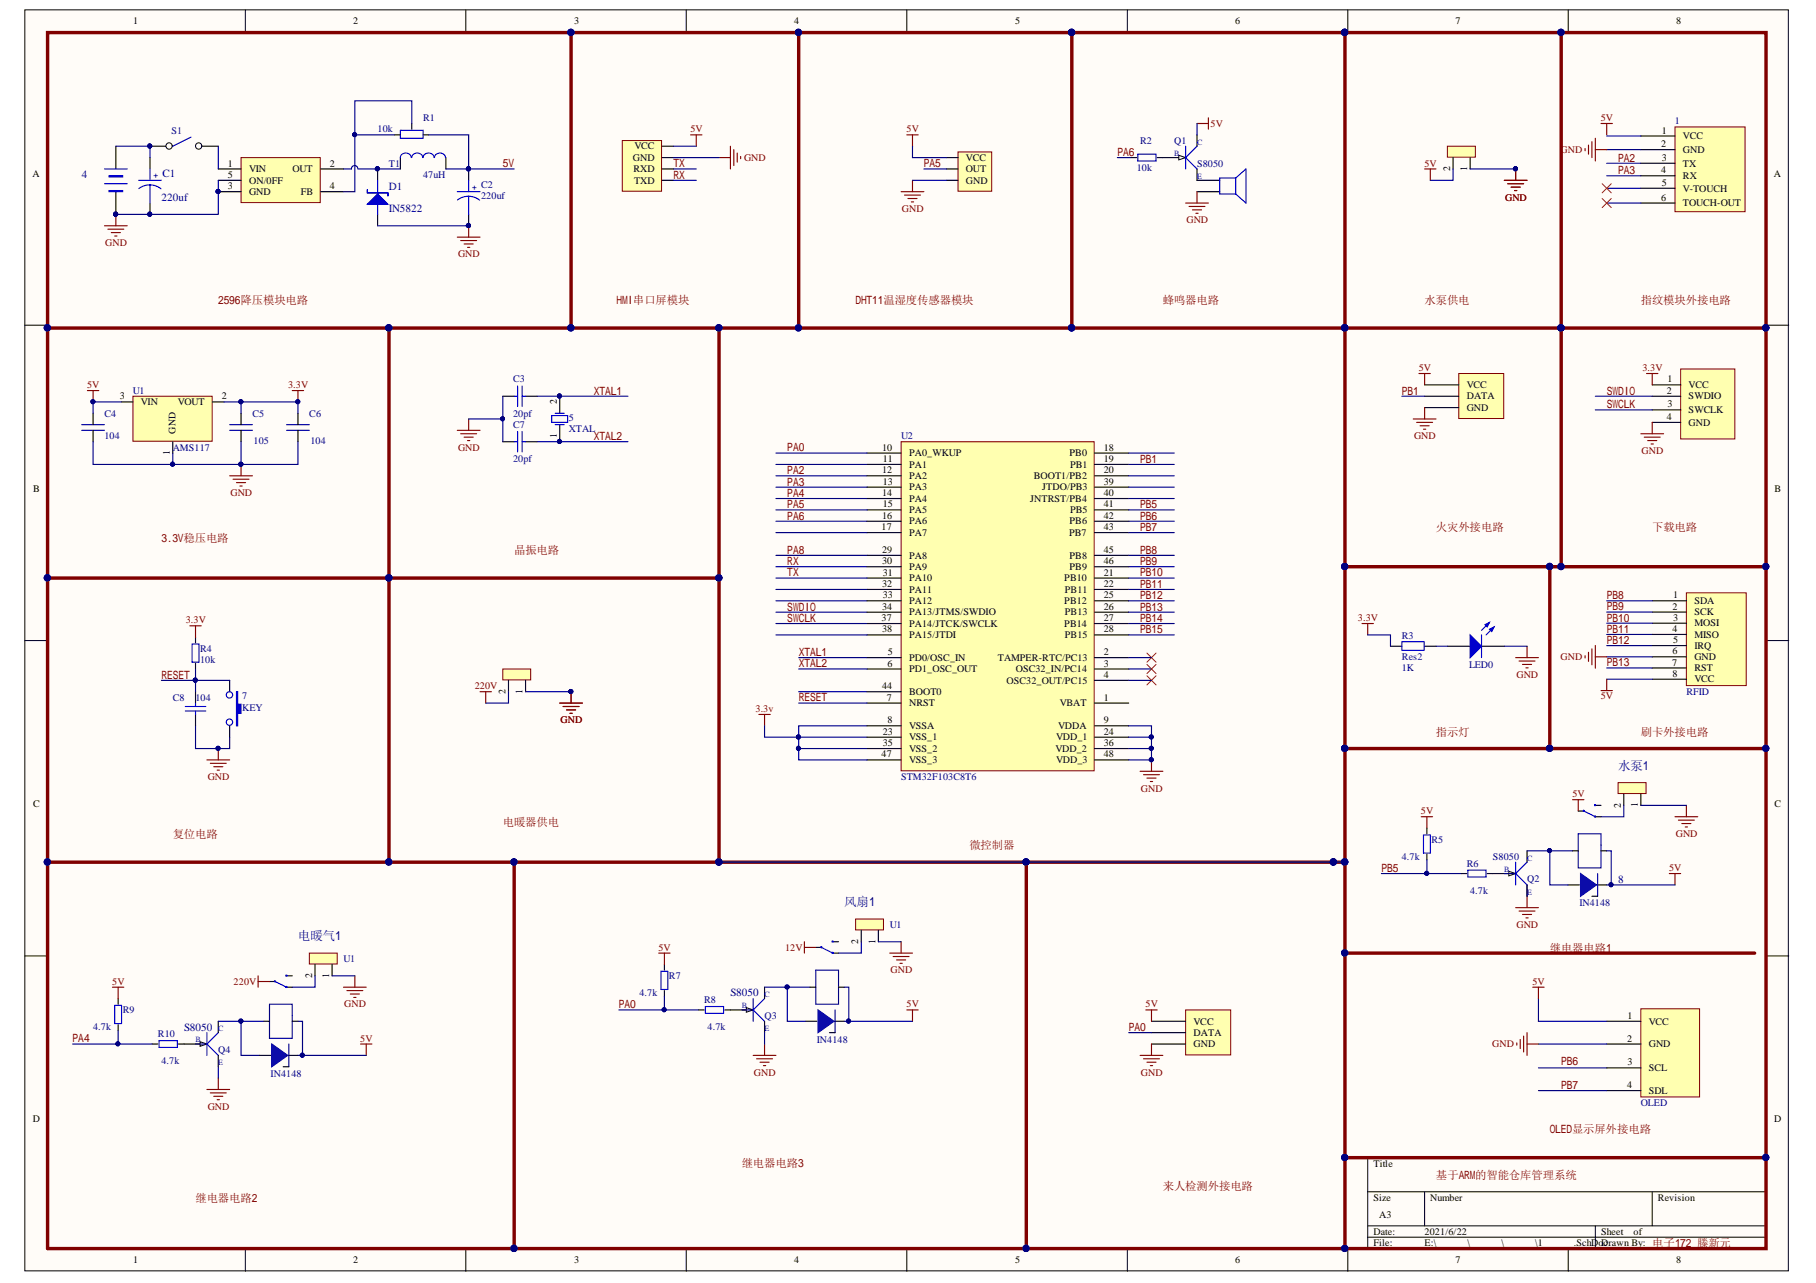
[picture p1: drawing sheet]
<svg xmlns="http://www.w3.org/2000/svg" width="297mm" height="210mm" viewBox="0 0 297 210" stroke-linecap="round" stroke-linejoin="round" font-family="sans-serif">
<g fill="#fffcf8" stroke="#000" stroke-width=".16">
<path d="M4.1 1.6h288.4v206.3h-288.4z"/>
<path d="M7.8 5.3h281v198.9h-281z"/>
</g>
<g fill="none" stroke="#000" stroke-width=".16">
<path d="M40.1 1.6v3.7M76.2 1.6v3.7M112.2 1.6v3.7M148.3 1.6v3.7M184.4 1.6v3.7M220.5 1.6v3.7M256.5 1.6v3.7M4.1 53.2h3.7M288.9 53.2h3.7M4.1 104.8h3.7M288.9 104.8h3.7M4.1 156.4h3.7"/>
<path d="M288.9 156.4h3.7M223.7 195h65.2M233 195v5.6M270.3 195v5.6M288.9 189.4h-65.2v14.9M40.1 204.3v3.7M76.2 204.3v3.7M112.2 204.3v3.7M148.3 204.3v3.7M184.4 204.3v3.7M220.5 204.3v3.7M223.7 200.6h65.2"/>
<path d="M223.7 202.4h65.2M256.5 204.3v3.7M260.9 200.6v3.7"/>
</g>
<path d="M39.4 25.8h13v7.3h-13z" fill="#ffffb0" stroke="#800000" stroke-width=".16"/>
<path d="M19 23.9v3.7M19 31.4v3.7M24.5 23.9h3.8M35.7 27.6h3.7M35.7 29.5h3.7M35.7 31.4h3.7M52.5 27.6h3.7M52.5 31.4h3.7" fill="none" stroke="#000" stroke-width=".19"/>
<g fill="#000080" stroke="#000080" stroke-width=".16">
<circle cx="35.7" cy="31.3" r=".33"/>
<circle cx="18.9" cy="35" r=".33"/>
</g>
<path d="M17.1 30.1h3.7M17.1 27.6h3.7M17.8 28.8h2.3v.1h-2.3zM17.8 31.2h2.3v.2h-2.3zM17.8 28.9h2.3M17.8 31.3h2.3" fill="none" stroke="#00f" stroke-width=".19"/>
<circle cx="27.6" cy="23.9" r=".52" fill="#fffcf8" stroke="#000" stroke-width=".16"/>
<circle cx="24.5" cy="23.9" r=".33" fill="#000080" stroke="#000080" stroke-width=".16"/>
<path d="M32 23.9h3.7" fill="none" stroke="#000" stroke-width=".19"/>
<circle cx="32.5" cy="23.9" r=".52" fill="#fffcf8" stroke="#000" stroke-width=".16"/>
<g fill="none" stroke="#00f" stroke-width=".19">
<path d="M22.7 29.5h3.7M24.5 30.2l.8 .2 1 .5M24.5 30.2l-.7 .1-1.1 .6M24.5 27.6v1.9M24.5 30.2v3M31.2 22.4l-2.9 1.5M60.1 31v.5h3.3v.6v-.6h-3.3zM61.8 29.5v5.6M74.8 31.4h3.7M76.7 32.1l1.1 .2 .7 .4M76.7 32.1l-.8 .1-1.1 .5M76.7 29.5v1.9"/>
<path d="M76.7 32.1v3"/>
</g>
<g fill="#000080" stroke="#000080" stroke-width=".16">
<circle cx="24.5" cy="23.9" r=".33"/>
<circle cx="24.5" cy="35" r=".33"/>
<circle cx="76.6" cy="27.6" r=".33"/>
<circle cx="76.6" cy="36.9" r=".33"/>
<circle cx="61.7" cy="27.6" r=".33"/>
</g>
<path d="M24.5 25.8v1.8M24.5 33.2v1.9M61.8 27.6v1.9M61.8 35.1v1.8M76.7 27.6v1.9M76.7 35.1v1.8" fill="none" stroke="#000" stroke-width=".19"/>
<path d="M60.1 33.4l1.7-1.7 1.6 1.7z" fill="#00f"/>
<path d="M60.1 33.4l1.7-1.7 1.6 1.7zM202.1 29.1l1.7-1.5v5.6l-1.7-1.5M202.1 29.1v2.6M202.1 29.1h-2.6v2.6h2.6" fill="none" stroke="#00f" stroke-width=".19"/>
<g fill="#000080" stroke="#000080" stroke-width=".16">
<circle cx="61.7" cy="27.6" r=".33"/>
<circle cx="76.6" cy="36.9" r=".33"/>
<circle cx="188.3" cy="124.3" r=".33"/>
</g>
<path d="M74.8 38.8h3.7M75.4 39.4h2.6M75.9 39.9h1.5M76.7 36.9v1.9M76.5 40.5h.3M186.5 126.2h3.7M187 126.7h2.6M187.6 127.3h1.5M188.2 127.9h.3M188.3 124.3v1.9" fill="none" stroke="#800000" stroke-width=".19"/>
<path d="M187.6 106.8l1.5 1.5M187.6 108.7l1.5 1.5M187.6 110.6l1.5 1.5M189.1 106.8l-1.5 1.5M189.1 108.7l-1.5 1.5M189.1 110.6l-1.5 1.5" fill="none" stroke="#f00" stroke-width=".16"/>
<path d="M190.2 25.8h3.7M195.8 29.5h3.7M195.8 31.4h3.7" fill="none" stroke="#000" stroke-width=".19"/>
<path d="M192.8 25.4l1.1 .4-1.1 .4z" fill="#fffcf8"/>
<path d="M192.8 25.4l1.1 .4-1.1 .4z" fill="none" stroke="#000" stroke-width=".16"/>
<path d="M186.1 25.2h3v1.1h-3zM193.9 23.9v3.7M195.8 23.9l-1.9 1.9 1.9 1.8M30.3 116.3h3.4M30.3 115.6h3.4M31.4 105.4h1.1v2.9h-1.1zM32 115v.6M32 116.3v.6" fill="none" stroke="#00f" stroke-width=".19"/>
<path d="M185 25.8h.9M189.3 25.8h.9M195.8 22.1v1.8M195.8 27.6v1.9M32 104.2v1M32 108.5v.9M32 113.2v1.8M32 116.9v1.8M37.6 111.3v1.9M37.6 118.7v1.9" fill="none" stroke="#000" stroke-width=".19"/>
<path d="M197.7 19.3v1.8M193.9 33.2h3.8M194.5 33.8h2.6M195 34.3h1.5M195.6 34.9h.4M195.8 31.4v1.8M195.8 20.2h1.9" fill="none" stroke="#800000" stroke-width=".19"/>
<path d="M38.7 113.2h.2v2h.5v1.5h-.5v2h-.2z" fill-rule="evenodd" fill="#00f"/>
<g fill="none" stroke="#00f" stroke-width=".19">
<path d="M84.1 64.8h.6M84.1 72.3h.6M84.7 63.2v3.3M84.7 70.6v3.3M85.4 64.8h.6M85.4 63.2v3.3M85.4 70.6v3.3M85.4 72.3h.6M90.2 68h2.7v1.1h-2.7zM90.8 67.6h1.5M90.8 69.5h1.5M38.7 113.2h.2v2h.5v1.5h-.5v2h-.2z"/>
<circle cx="37.5" cy="118.2" r=".52"/>
<circle cx="37.5" cy="113.7" r=".52"/>
</g>
<path d="M74.8 70.4h3.7M75.4 71h2.6M75.9 71.5h1.5M76.5 72.1h.3M76.7 68.5v1.9M33.8 124.3h3.8M34.4 124.9h2.6M35 125.4h1.4M35.5 126h.4M35.7 122.5v1.8" fill="none" stroke="#800000" stroke-width=".19"/>
<g fill="#000080" stroke="#000080" stroke-width=".16">
<circle cx="35.7" cy="122.4" r=".33"/>
<circle cx="91.5" cy="72.2" r=".33"/>
<circle cx="91.5" cy="64.8" r=".33"/>
</g>
<path d="M82.2 64.8h1.9M82.2 72.3h1.9M86 64.8h1.8M86 72.3h1.8M91.5 64.8v2.8M91.5 69.5v2.8" fill="none" stroke="#000" stroke-width=".19"/>
<path d="M21.7 64.8h13v7.4h-13z" fill="#ffffb0" stroke="#800000" stroke-width=".16"/>
<path d="M15.2 67.6v1.9M15.2 70.4v1.9M19.9 65.8h1.8M28.3 72.3v1.8M34.8 65.8h1.8" fill="none" stroke="#000" stroke-width=".19"/>
<path d="M13.4 70.4h3.7M13.4 69.5h3.7" fill="none" stroke="#0c0087" stroke-width=".19"/>
<path d="M147.4 72.3h31.6v53.8h-31.6z" fill="#ffffb0" stroke="#800000" stroke-width=".16"/>
<g fill="none" stroke="#000" stroke-width=".19">
<path d="M39.4 67.6v1.9M39.4 70.4v1.9M48.7 67.6v1.9M48.7 70.4v1.9M141.8 74.1h5.6M141.8 76h5.6M141.8 77.8h5.6M141.8 79.7h5.6M179 74.1h5.6M179 76h5.6M179 77.8h5.6M179 79.7h5.6"/>
<path d="M141.8 81.6h5.6M141.8 83.4h5.6M141.8 85.3h5.6M141.8 87.1h5.6M141.8 90.9h5.6M141.8 92.7h5.6M141.8 94.6h5.6M141.8 96.4h5.6M141.8 98.3h5.6M179 81.6h5.6M179 83.4h5.6M179 85.3h5.6"/>
<path d="M179 87.1h5.6M179 90.9h5.6M179 92.7h5.6M179 94.6h5.6M179 96.4h5.6M179 98.3h5.6M141.8 100.2h5.6M141.8 102h5.6M141.8 103.9h5.6M141.8 107.6h5.6M141.8 109.4h5.6M141.8 113.2h5.6"/>
<path d="M141.8 115h5.6M141.8 118.7h5.6M179 100.2h5.6M179 102h5.6M179 103.9h5.6M179 107.6h5.6M179 109.4h5.6M179 115h5.6M179 118.7h5.6M179 111.3h5.6M141.8 120.6h5.6M141.8 122.5h5.6"/>
<path d="M141.8 124.3h5.6M179 120.6h5.6M179 122.5h5.6M179 124.3h5.6M233.4 135.5v.9M233.4 139.8v.9M239 142.9h.9M243.3 142.9h4.6"/>
</g>
<path d="M37.6 70.4h3.7M37.6 69.5h3.7M46.9 70.4h3.7M46.9 69.5h3.7" fill="none" stroke="#0c0087" stroke-width=".19"/>
<path d="M14.3 63.9h1.9M15.2 63.9v1.9M47.8 63.9h1.9M48.7 63.9v1.9" fill="none" stroke="#800000" stroke-width=".19"/>
<g fill="#000080" stroke="#000080" stroke-width=".16">
<circle cx="15.2" cy="65.7" r=".33"/>
<circle cx="48.7" cy="65.7" r=".33"/>
</g>
<path d="M232.8 136.6h1.2v3h-1.2zM240.1 142.4h3v1.1h-3z" fill="none" stroke="#00f" stroke-width=".19"/>
<path d="M246.8 142.5l1.1 .4-1.1 .4z" fill="#fffcf8"/>
<path d="M246.8 142.5l1.1 .4-1.1 .4z" fill="none" stroke="#000" stroke-width=".16"/>
<g fill="none" stroke="#00f" stroke-width=".19">
<path d="M259.1 132.7v-.1h-.1l1.9 1M247.9 141.1v3.7M249.8 141.1l-1.9 1.8 1.9 1.9"/>
<circle cx="260.9" cy="131.7" r=".09"/>
<circle cx="260.9" cy="133.6" r=".09"/>
</g>
<path d="M249.8 139.2v1.9M257.2 139.2h1M258.2 132.7h.9M260.9 133.6h1M260.9 131.8h1M261.9 139.2h.9M249.8 144.8v1.8M256.5 144.8h1.8M260.9 144.8h1.9" fill="none" stroke="#000" stroke-width=".19"/>
<path d="M258.2 136.4h3.7v5.6h-3.7z" fill="none" stroke="#0c0087" stroke-width=".19"/>
<path d="M232.5 133.6h1.8M233.4 133.6v1.9M257.2 130.8h1.9M258.2 130.8v1.9M273 142.9h1.9M274 142.9v1.9" fill="none" stroke="#800000" stroke-width=".19"/>
<path d="M258.5 142.9l2.6 1.9-2.6 1.8z" fill="#009"/>
<path d="M258.5 142.9l2.6 1.9-2.6 1.8zM261.3 142.9v3.7" fill="none" stroke="#009" stroke-width=".19"/>
<path d="M260.4 146.6h.9" fill="none" stroke="#000" stroke-width=".19"/>
<path d="M247.9 148.5h3.7M248.5 149.1h2.6M249 149.6h1.5M249.6 150.2h.4M249.8 146.6v1.9" fill="none" stroke="#800000" stroke-width=".19"/>
<path d="M264.7 128h4.5v1.8h-4.5z" fill="#ffffb0" stroke="#800000" stroke-width=".16"/>
<path d="M265.6 129.9v1.9M268.4 129.9v1.9M19.3 163.4v.9M19.3 167.6v1M24.9 170.8h.9M29.2 170.8h4.6" fill="none" stroke="#000" stroke-width=".19"/>
<path d="M274 133.6h3.7M274.5 134.2h2.6M275.1 134.7h1.5M275.6 135.3h.4M275.8 131.8v1.8" fill="none" stroke="#800000" stroke-width=".19"/>
<path d="M18.8 164.5h1.1v3h-1.1zM26 170.2h3v1.2h-3z" fill="none" stroke="#00f" stroke-width=".19"/>
<path d="M32.7 170.4l1.1 .4-1.1 .4z" fill="#fffcf8"/>
<path d="M32.7 170.4l1.1 .4-1.1 .4z" fill="none" stroke="#000" stroke-width=".16"/>
<g fill="none" stroke="#00f" stroke-width=".19">
<path d="M33.8 168.9v3.8M35.7 168.9l-1.9 1.9 1.9 1.9M45 160.6l1.9 .9M45.1 160.6l-.1-.1h-.1l.1 .1"/>
<circle cx="46.8" cy="159.6" r=".09"/>
<circle cx="46.8" cy="161.5" r=".09"/>
</g>
<path d="M46.9 159.7h.9M35.7 167.1v1.8M35.7 172.7v1.8M42.4 172.7h1.9M43.2 167.1h.9M44.1 160.6h.9M46.9 161.5h.9M46.9 172.7h1.8M47.8 167.1h.9" fill="none" stroke="#000" stroke-width=".19"/>
<path d="M44.1 164.3h3.7v5.6h-3.7z" fill="none" stroke="#0c0087" stroke-width=".19"/>
<path d="M42.2 159.7v1.8M18.4 161.5h1.9M19.3 161.5v1.9M42.2 160.6h1.9M59 170.8h1.8M59.9 170.8v1.9" fill="none" stroke="#800000" stroke-width=".19"/>
<path d="M44.5 170.8l2.6 1.9-2.6 1.8z" fill="#009"/>
<path d="M44.5 170.8l2.6 1.9-2.6 1.8zM47.2 170.8v3.7" fill="none" stroke="#009" stroke-width=".19"/>
<path d="M46.3 174.5h.9" fill="none" stroke="#000" stroke-width=".19"/>
<path d="M33.8 178.2h3.8M34.4 178.8h2.6M35 179.4h1.4M35.5 179.9h.4M35.7 176.4v1.8" fill="none" stroke="#800000" stroke-width=".19"/>
<path d="M50.6 155.9h4.6v1.8h-4.6z" fill="#ffffb0" stroke="#800000" stroke-width=".16"/>
<path d="M64.6 22.1h.9M65.5 25.8v1.8M67.3 20.2v.9M69.2 22.1h.9M72.9 25.8v1.8M51.5 157.8v1.9M54.3 157.8v1.9" fill="none" stroke="#000" stroke-width=".19"/>
<g fill="none" stroke="#800000" stroke-width=".19">
<path d="M17.1 36.9h3.7M17.6 37.5h2.7M18.2 38.1h1.5M18.8 38.6h.3M19 35.1v1.8M113 22.1h1.8M113.9 22.1v1.8M117.6 25.8h1.9M119.5 23.9v3.7M120 24.5v2.6M120.6 25v1.5M121.1 25.6v.4"/>
<path d="M37.6 77.8h3.7M38.1 78.4h2.6M38.7 79h1.5M39.2 79.5h.4M39.4 76v1.8M58 159.7v1.8M56.2 161.5h3.7M56.7 162.1h2.6M57.3 162.6h1.5M57.9 163.2h.3"/>
</g>
<g fill="#000080" stroke="#000080" stroke-width=".16">
<circle cx="39.4" cy="75.9" r=".33"/>
<circle cx="18.9" cy="35" r=".33"/>
</g>
<path d="M65.5 21.3h3.7v1.3h-3.7zM67.3 25.8a.89 .89 0 0 0-.9-.8 .89 .89 0 0 0-.9 .8M69.1 25.8a.91 .91 0 0 0-.9-.8 .91 .91 0 0 0-.8 .8M71 25.8a.91 .91 0 0 0-.9-.8 .91 .91 0 0 0-.9 .8M72.9 25.8a.91 .91 0 0 0-.9-.8 .91 .91 0 0 0-.9 .8" fill="none" stroke="#00f" stroke-width=".19"/>
<path d="M101.8 23h6.4v8.3h-6.4z" fill="#ffffb0" stroke="#800000" stroke-width=".16"/>
<path d="M108.3 23.9h1.9M108.3 25.8h1.9M108.3 27.6h1.9M108.3 29.5h1.9" fill="none" stroke="#000" stroke-width=".19"/>
<path d="M147.4 31.4h3.7M148 31.9h2.6M148.3 22.1h1.9M148.5 32.5h1.5M149.1 33h.3M149.3 22.1v1.8M149.3 29.5v1.9" fill="none" stroke="#800000" stroke-width=".19"/>
<path d="M156.7 24.9h5.5v6.4h-5.5z" fill="#ffffb0" stroke="#800000" stroke-width=".16"/>
<path d="M154.8 25.8h1.9M154.8 27.6h1.9M154.8 29.5h1.9" fill="none" stroke="#000" stroke-width=".19"/>
<path d="M233 27.6h1.9M234 27.6v1.9M31.1 102.4h1.8M32 102.4v1.8M124.1 116.9h1.9M125.1 116.9v1.8" fill="none" stroke="#800000" stroke-width=".19"/>
<path d="M236.7 23.9h4.6v1.8h-4.6z" fill="#ffffb0" stroke="#800000" stroke-width=".16"/>
<path d="M237.7 25.8v1.8M240.5 25.8v1.8M236.7 105.7h3.8M242.3 105.7h3.8" fill="none" stroke="#000" stroke-width=".19"/>
<path d="M246.1 29.5h3.7M246.6 30.1h2.6M247.2 30.6h1.5M247.7 31.2h.4M247.9 27.6v1.9" fill="none" stroke="#800000" stroke-width=".19"/>
<circle cx="247.9" cy="27.6" r=".33" fill="#000080" stroke="#000080" stroke-width=".16"/>
<path d="M240.5 103.9l1.8 1.8-1.8 1.9z" fill="#00f"/>
<path d="M240.5 103.9l1.8 1.8-1.8 1.9zM243.6 101.8l-1.3 1.3M244.4 102.6l-1.3 1.3" fill="none" stroke="#00f" stroke-width=".19"/>
<path d="M243.6 102.9l.8-.3-.4 .7z" fill="#00f"/>
<path d="M243.6 102.9l.8-.3-.4 .7z" fill="none" stroke="#00f" stroke-width=".19"/>
<path d="M242.9 102.2l.7-.4-.3 .8z" fill="#00f"/>
<path d="M229.3 105h3.6v1.4h-3.6zM242.3 103.9v3.7M242.9 102.2l.7-.4-.3 .8z" fill="none" stroke="#00f" stroke-width=".19"/>
<path d="M222.8 102h1.8M223.7 102v1.9M247.9 107.6h3.7M248.5 108.1h2.6M249 108.7h1.5M249.6 109.3h.4M249.8 105.7v1.9" fill="none" stroke="#800000" stroke-width=".19"/>
<path d="M227.4 105.7h1.9M233 105.7h1.9" fill="none" stroke="#000" stroke-width=".19"/>
<g fill="none" stroke="#000080" stroke-width=".19">
<path d="M220 5.3v48.4h-44.7M19 23.9h5.5v1.9M35.7 29.5v5.6h-16.7M35.7 23.9v3.7M58 22.1h6.6M58.5 27.6a.52 .52 0 0 0-.5-.5 .52 .52 0 0 0-.5 .5h-1.3M58.6 27.6h6.9M61.8 36.9h14.9M67.3 20.2v-3.7h-9.3v14.9h-1.8M70.1 22.1h6.6v5.5M72.9 27.6h11.2M110.2 25.8h7.4"/>
<path d="M110.2 27.6h3.7M110.2 23.9h3.7M110.2 29.5h3.7M149.3 23.9v1.9h5.5M149.3 29.5h5.5M151.1 27.6h3.7M182.8 25.8h2.2M195.8 20.2v1.9M237.7 27.6v1.9h-3.7M240.5 27.6h7.4M220 53.7v87.4h-102.4M15.2 72.3v3.7h13.1v-1.9"/>
<path d="M19.9 65.8h-4.7v1.8M36.6 65.8h12.1v1.8M39.4 72.3v3.7h-11.1M39.4 65.8v1.8M48.7 72.3v3.7h-9.3M76.7 68.5h5.5M82.2 64.8v7.5M87.8 64.8h14.9M87.8 72.3h14.9M126.9 74.1h14.9M126.9 76h14.9M126.9 77.8h14.9"/>
<path d="M126.9 79.7h14.9M184.6 74.1h7.5M184.6 76h7.5M184.6 77.8h7.5M184.6 79.7h7.5M126.9 81.6h14.9M126.9 83.4h14.9M126.9 85.3h14.9M126.9 87.1h14.9M126.9 90.9h14.9M126.9 92.7h14.9M126.9 94.6h14.9"/>
<path d="M126.9 96.4h14.9M126.9 98.3h14.9M184.6 81.6h7.5M184.6 83.4h7.5M184.6 85.3h7.5M184.6 87.1h7.5M184.6 90.9h7.5M184.6 92.7h7.5M184.6 94.6h7.5M184.6 96.4h7.5M184.6 98.3h7.5M26.4 111.3h5.6v1.9"/>
<path d="M32 109.4v1.9h5.6M32 118.7v3.8h5.6v-1.9M125.1 118.7v1.9h16.7M126.9 100.2h14.9M126.9 102h14.9M126.9 103.9h14.9M130.6 107.6h11.2M130.6 109.4h11.2M130.6 113.2h11.2M130.6 115h11.2M141.8 118.7h-11.2v5.6h11.2M184.6 118.7h3.7v1.9h-3.7"/>
<path d="M184.6 107.6h3.7M184.6 109.4h3.7M184.6 111.3h3.7M184.6 100.2h7.5M184.6 102h7.5M184.6 103.9h7.5M223.7 103.9h3.7v1.8M234.9 105.7h1.8M246.1 105.7h3.7M130.6 122.5h11.2M184.6 122.5h3.7M188.3 120.6v3.7h-3.7"/>
<path d="M249.8 139.2h3.7M257.2 139.2h-3.7v5.6h3M262.8 139.2h.7v5.6h10.5M265.6 131.8v1.8h-3.7M268.4 131.8h7.4M51.5 159.7v1.8h-3.7M54.3 159.7h3.7M225.9 142.9h7.5M233.4 140.7v2.2h5.6M246.1 142.9h1.8M249.8 144.8v1.8M262.8 144.8h.7"/>
<path d="M11.9 170.8h7.4M19.3 168.6v2.2h5.6M32 170.8h1.8M35.7 174.5v1.9M35.7 167.1h3.7M43.2 167.1h-3.8v5.6h3M48.7 167.1h.8v5.6h10.4M48.7 172.7h.8"/>
</g>
<g fill="#000080" stroke="#000080" stroke-width=".16">
<circle cx="130.6" cy="120.6" r=".33"/>
<circle cx="130.6" cy="122.4" r=".33"/>
<circle cx="24.5" cy="23.9" r=".33"/>
<circle cx="58" cy="22" r=".33"/>
<circle cx="188.3" cy="120.6" r=".33"/>
<circle cx="31.9" cy="111.3" r=".33"/>
<circle cx="35.7" cy="122.4" r=".33"/>
<circle cx="82.2" cy="68.5" r=".33"/>
<circle cx="130.6" cy="53.6" r=".52"/>
<circle cx="175.3" cy="53.6" r=".52"/>
<circle cx="175.3" cy="5.3" r=".52"/>
<circle cx="28.2" cy="75.9" r=".33"/>
<circle cx="39.4" cy="75.9" r=".33"/>
<circle cx="39.4" cy="65.7" r=".33"/>
<circle cx="15.2" cy="65.7" r=".33"/>
<circle cx="188.3" cy="122.4" r=".33"/>
<circle cx="188.3" cy="124.3" r=".33"/>
<circle cx="219.9" cy="5.3" r=".52"/>
<circle cx="219.9" cy="53.6" r=".52"/>
<circle cx="130.6" cy="5.3" r=".52"/>
<circle cx="255.3" cy="53.6" r=".52"/>
<circle cx="288.8" cy="53.6" r=".52"/>
<circle cx="219.9" cy="122.4" r=".52"/>
<circle cx="253.5" cy="122.4" r=".52"/>
<circle cx="288.8" cy="122.4" r=".52"/>
<circle cx="219.9" cy="155.9" r=".52"/>
<circle cx="218.1" cy="141" r=".52"/>
<circle cx="219.9" cy="141" r=".52"/>
<circle cx="63.6" cy="94.5" r=".52"/>
<circle cx="117.6" cy="94.5" r=".52"/>
<circle cx="93.4" cy="53.6" r=".52"/>
<circle cx="93.4" cy="5.3" r=".52"/>
<circle cx="117.6" cy="53.6" r=".52"/>
<circle cx="63.6" cy="53.6" r=".52"/>
<circle cx="7.7" cy="53.6" r=".52"/>
<circle cx="63.6" cy="141" r=".52"/>
<circle cx="7.7" cy="94.5" r=".52"/>
<circle cx="255.3" cy="5.3" r=".52"/>
<circle cx="48.7" cy="65.7" r=".33"/>
<circle cx="233.4" cy="142.9" r=".33"/>
<circle cx="263.5" cy="144.7" r=".33"/>
<circle cx="253.4" cy="139.2" r=".33"/>
<circle cx="19.3" cy="170.8" r=".33"/>
<circle cx="49.4" cy="172.6" r=".33"/>
<circle cx="39.4" cy="167.1" r=".33"/>
<circle cx="117.6" cy="141" r=".52"/>
<circle cx="167.8" cy="141" r=".52"/>
<circle cx="76.6" cy="36.9" r=".33"/>
<circle cx="76.6" cy="27.6" r=".33"/>
<circle cx="61.7" cy="27.6" r=".33"/>
<circle cx="91.5" cy="64.8" r=".33"/>
<circle cx="91.5" cy="72.2" r=".33"/>
<circle cx="219.9" cy="92.7" r=".52"/>
<circle cx="288.8" cy="92.7" r=".52"/>
<circle cx="288.8" cy="189.4" r=".52"/>
<circle cx="219.9" cy="189.4" r=".52"/>
<circle cx="219.9" cy="204.2" r=".52"/>
<circle cx="18.9" cy="35" r=".33"/>
<circle cx="24.5" cy="35" r=".33"/>
<circle cx="35.7" cy="31.3" r=".33"/>
<circle cx="253.5" cy="92.7" r=".52"/>
<circle cx="255.3" cy="92.7" r=".52"/>
<circle cx="247.9" cy="27.6" r=".33"/>
</g>
<g fill="none" stroke="#800000" stroke-width=".56">
<path d="M93.4 5.3h-85.6v48.4h122.8v-48.4h-37.2v48.4M130.6 5.3h89.4M175.3 5.3v48.4h-44.7M220 5.3h68.9v48.4M220 5.3v135.8h-102.4M255.4 5.3v48.4M7.8 53.7v40.9h109.8M63.6 53.7v87.4M175.3 53.7h113.6M288.9 53.7v135.7h-68.9M220 92.7h68.9M253.5 92.7v29.8"/>
<path d="M220 122.5h68.9M220 155.9h67M288.9 189.4v14.9h-68.9"/>
</g>
<path d="M268.4 165h9.6v14.5h-9.6z" fill="#ffffb0" stroke="#800000" stroke-width=".16"/>
<path d="M262.8 167.1h5.6M262.8 170.8h5.6M262.8 174.7h5.6M262.8 178.4h5.6" fill="none" stroke="#000" stroke-width=".19"/>
<path d="M251.6 163.4v3.7h11.2M251.6 170.8h11.2M251.6 174.7h11.2M251.6 178.4h11.2" fill="none" stroke="#000080" stroke-width=".19"/>
<path d="M248.1 170.6v.4M248.7 170.1v1.4M249.2 169.5v2.6M249.8 168.9v3.8M249.8 170.8h1.8M250.7 161.5h1.9M251.6 161.5v1.9" fill="none" stroke="#800000" stroke-width=".19"/>
<path d="M274 20.8h11.4v13.8h-11.4z" fill="#ffffb0" stroke="#800000" stroke-width=".16"/>
<path d="M268.4 22.3h5.6M268.4 24.5h5.6M268.4 26.7h5.6M268.4 28.8h5.6M268.4 30.8h5.6M268.4 33.2h5.6" fill="none" stroke="#000" stroke-width=".19"/>
<path d="M262.8 22.3h5.6M262.8 24.5h5.6M262.8 26.7h5.6M262.8 28.8h5.6M262.8 30.8h5.6M262.8 33.2h5.6" fill="none" stroke="#000080" stroke-width=".19"/>
<path d="M259.3 24.3v.4M259.8 23.7v1.5M260.4 23.2v2.6M260.9 22.6v3.7M260.9 24.5h1.9M261.9 20.2h1.8M262.8 20.2v1.9" fill="none" stroke="#800000" stroke-width=".19"/>
<path d="M275.8 97h9.8v15.2h-9.8z" fill="#ffffb0" stroke="#800000" stroke-width=".16"/>
<path d="M270.3 98.3h5.5M270.3 102h5.5M270.3 100.1h5.5M270.3 103.8h5.5M270.3 105.6h5.5M270.3 107.5h5.5M270.3 109.3h5.5M270.3 111.1h5.5" fill="none" stroke="#000" stroke-width=".19"/>
<path d="M262.8 98.3h7.5M262.8 100.1h7.5M262.8 102h7.5M262.8 103.8h7.5M262.8 105.6h7.5M262.8 107.5h7.5M262.8 109.3h7.5M262.8 111.1h7.5" fill="none" stroke="#000080" stroke-width=".19"/>
<path d="M259.3 107.3v.3M259.8 106.7v1.5M260.4 106.2v2.6M260.9 105.6v3.7M260.9 107.5h1.9M261.9 113h1.8M262.8 111.1v1.9" fill="none" stroke="#800000" stroke-width=".19"/>
<path d="M262.1 32.5l1.4 1.5M262.1 30.1l1.4 1.4M263.5 32.5l-1.4 1.5M263.5 30.1l-1.4 1.4" fill="none" stroke="#f00" stroke-width=".16"/>
<path d="M274.9 60.4h8.9v11.4h-8.9z" fill="#ffffb0" stroke="#800000" stroke-width=".16"/>
<path d="M270.3 63h4.6M270.3 64.8h4.6M270.3 67.1h4.6M270.3 69.1h4.6" fill="none" stroke="#000" stroke-width=".19"/>
<path d="M268.4 71h3.7M268.9 71.5h2.7M269.3 61.1h1.9M269.5 72.1h1.5M270.1 72.6h.3M270.3 61.1v1.9M270.3 69.1v1.9M78.5 113.2h1.9M79.4 113.2v1.8" fill="none" stroke="#800000" stroke-width=".19"/>
<path d="M260.9 64.8h9.4M260.9 67.1h9.4" fill="none" stroke="#000080" stroke-width=".19"/>
<path d="M82.2 109.4h4.6v1.8h-4.6z" fill="#ffffb0" stroke="#800000" stroke-width=".16"/>
<path d="M83.2 111.3v1.9M86 111.3v1.9" fill="none" stroke="#000" stroke-width=".19"/>
<path d="M91.5 115h3.8M92.1 115.6h2.6M92.7 116.1h1.5M93.2 116.7h.4M93.4 113.2v1.8" fill="none" stroke="#800000" stroke-width=".19"/>
<circle cx="93.4" cy="113.1" r=".33" fill="#000080" stroke="#000080" stroke-width=".16"/>
<path d="M83.2 113.2v1.8h-3.8M86 113.2h7.4" fill="none" stroke="#000080" stroke-width=".19"/>
<path d="M193.9 165.2h7.4v7.4h-7.4z" fill="#ffffb0" stroke="#800000" stroke-width=".16"/>
<path d="M188.3 167.1h5.6M188.3 168.9h5.6M188.3 170.8h5.6" fill="none" stroke="#000" stroke-width=".19"/>
<path d="M186.5 172.7h3.7M187 173.2h2.6M187.4 165.2h1.9M187.6 173.8h1.5M188.2 174.3h.3M188.3 165.2v1.9M188.3 170.8v1.9" fill="none" stroke="#800000" stroke-width=".19"/>
<path d="M184.6 168.9h3.7" fill="none" stroke="#000080" stroke-width=".19"/>
<path d="M255.4 53.7v39M167.9 141.1v63.2" fill="none" stroke="#800000" stroke-width=".56"/>
<g fill="#000080" stroke="#000080" stroke-width=".16">
<circle cx="167.8" cy="204.2" r=".52"/>
<circle cx="167.8" cy="141" r=".52"/>
<circle cx="255.3" cy="53.6" r=".52"/>
<circle cx="255.3" cy="92.7" r=".52"/>
</g>
<path d="M238.6 61.1h7.4v7.4h-7.4z" fill="#ffffb0" stroke="#800000" stroke-width=".16"/>
<path d="M233 63h5.6M233 64.8h5.6M233 66.7h5.6M108.7 157.8v.9M108.7 162.1v.9M114.3 165.2h.9M118.5 165.2h4.7" fill="none" stroke="#000" stroke-width=".19"/>
<path d="M231.2 68.5h3.7M231.7 69.1h2.6M232.1 61.1h1.9M232.3 69.7h1.5M232.8 70.2h.4M233 61.1v1.9M233 66.7v1.8" fill="none" stroke="#800000" stroke-width=".19"/>
<path d="M229.3 64.8h3.7" fill="none" stroke="#000080" stroke-width=".19"/>
<path d="M108.1 158.9h1.1v3h-1.1zM115.4 164.7h3v1.1h-3z" fill="none" stroke="#00f" stroke-width=".19"/>
<path d="M122.1 164.9l1.1 .3-1.1 .4z" fill="#fffcf8"/>
<path d="M122.1 164.9l1.1 .3-1.1 .4z" fill="none" stroke="#000" stroke-width=".16"/>
<g fill="none" stroke="#00f" stroke-width=".19">
<path d="M134.4 155l1.8 .9M134.4 155v-.1h-.2l.2 .1M123.2 163.4v3.7M125.1 163.4l-1.9 1.8 1.9 1.9"/>
<circle cx="136.2" cy="155.9" r=".09"/>
<circle cx="136.2" cy="154" r=".09"/>
</g>
<path d="M133.4 155h1M136.2 155.9h1M136.2 154.1h1M125.1 161.5v1.9M125.1 167.1v1.8M131.8 167.1h1.8M132.5 161.5h.9M136.2 167.1h1.9M137.2 161.5h.9" fill="none" stroke="#000" stroke-width=".19"/>
<path d="M133.4 158.7h3.8v5.6h-3.8z" fill="none" stroke="#0c0087" stroke-width=".19"/>
<path d="M107.7 155.9h1.9M108.7 155.9v1.9M131.6 154.1v1.8M131.6 155h1.8M148.3 165.2h1.9M149.3 165.2v1.9" fill="none" stroke="#800000" stroke-width=".19"/>
<path d="M133.8 165.2l2.6 1.9-2.6 1.8z" fill="#009"/>
<path d="M133.8 165.2l2.6 1.9-2.6 1.8zM136.6 165.2v3.7" fill="none" stroke="#009" stroke-width=".19"/>
<path d="M135.7 168.9h.9" fill="none" stroke="#000" stroke-width=".19"/>
<path d="M123.2 172.7h3.7M123.8 173.2h2.6M124.3 173.8h1.5M124.9 174.3h.3M125.1 170.8v1.9" fill="none" stroke="#800000" stroke-width=".19"/>
<path d="M139.9 150.4h4.6v1.7h-4.6z" fill="#ffffb0" stroke="#800000" stroke-width=".16"/>
<path d="M140.9 152.2v1.9M143.7 152.2v1.9" fill="none" stroke="#000" stroke-width=".19"/>
<path d="M145.5 155.9h3.8M146.1 156.5h2.6M146.6 157h1.5M147.2 157.6h.4M147.4 154.1v1.8" fill="none" stroke="#800000" stroke-width=".19"/>
<path d="M140.9 154.1v1.8h-3.7M143.7 154.1h3.7M101.2 165.2h7.5M108.7 163v2.2h5.6M121.3 165.2h1.9M125.1 161.5h3.7M125.1 168.9v1.9M132.5 161.5h-3.7v5.6h3M138.1 161.5h.7v5.6h10.5M138.1 167.1h.7" fill="none" stroke="#000080" stroke-width=".19"/>
<g fill="#000080" stroke="#000080" stroke-width=".16">
<circle cx="108.6" cy="165.2" r=".33"/>
<circle cx="138.8" cy="167.1" r=".33"/>
<circle cx="128.7" cy="161.5" r=".33"/>
<circle cx="84.1" cy="204.2" r=".52"/>
<circle cx="84.1" cy="141" r=".52"/>
<circle cx="7.7" cy="141" r=".52"/>
<circle cx="7.7" cy="94.5" r=".52"/>
<circle cx="63.6" cy="141" r=".52"/>
<circle cx="117.6" cy="141" r=".52"/>
<circle cx="117.6" cy="94.5" r=".52"/>
<circle cx="117.6" cy="53.6" r=".52"/>
<circle cx="219.9" cy="141" r=".52"/>
<circle cx="219.9" cy="155.9" r=".52"/>
<circle cx="219.9" cy="189.4" r=".52"/>
<circle cx="219.9" cy="204.2" r=".52"/>
<circle cx="167.8" cy="204.2" r=".52"/>
</g>
<path d="M117.6 53.7v87.4h-109.8M7.8 94.6v109.7h212.2v-63.2M84.1 141.1v63.2" fill="none" stroke="#800000" stroke-width=".56"/>
<g font-size="2" fill="#000080">
<text x="264.7" y="125.9">水泵</text>
<text x="138.1" y="148.2">风扇</text>
<text x="48.7" y="153.8">电暖气</text>
</g>
<g font-size="1.9" fill="#800000">
<text x="82.2" y="27.4">5V</text>
<text x="110.2" y="27.4">TX</text>
<text x="110.2" y="29.2">RX</text>
<text x="151.1" y="27.4">PA5</text>
<text x="182.8" y="25.5">PA6</text>
<text x="264.7" y="26.5">PA2</text>
<text x="264.7" y="28.5">PA3</text>
<text x="35.7" y="49.7">259 降压模块电路</text>
<text x="100.9" y="49.7">HMI串口屏模块</text>
<text x="139.9" y="49.7">DHT11温湿度传感器模块</text>
<text x="190.2" y="49.7">蜂鸣器电路</text>
<text x="233" y="49.7">水泵供电</text>
<text x="268.4" y="49.7">指纹模块外接电路</text>
<text x="97.1" y="64.6">XTAL1</text>
<text x="229.3" y="64.6">PB1</text>
<text x="262.8" y="64.6">SWDIO</text>
<text x="262.8" y="66.8">SWCLK</text>
<text x="97.1" y="72">XTAL2</text>
<text x="128.8" y="77.6">PA2</text>
<text x="128.8" y="73.9">PA0</text>
<text x="186.5" y="75.7">PB1</text>
<text x="128.8" y="81.3">PA4</text>
<text x="128.8" y="83.2">PA5</text>
<text x="128.8" y="79.4">PA3</text>
<text x="186.5" y="83.2">PB5</text>
<text x="26.4" y="88.7">3.3 稳压电路</text>
<text x="128.8" y="85">PA6</text>
<text x="186.5" y="85">PB6</text>
<text x="186.5" y="86.9">PB7</text>
<text x="234.9" y="86.9">火灾外接电路</text>
<text x="270.3" y="86.9">下载电路</text>
<text x="84.1" y="90.6">晶振电路</text>
<text x="128.8" y="94.3">TX</text>
<text x="128.8" y="92.5">RX</text>
<text x="128.8" y="90.6">PA8</text>
<text x="186.5" y="90.6">PB8</text>
<text x="186.5" y="92.5">PB9</text>
<text x="186.5" y="94.3">PB10</text>
<text x="128.8" y="101.8">SWCLK</text>
<text x="128.8" y="99.9">SWDIO</text>
<text x="186.5" y="96.2">PB11</text>
<text x="186.5" y="98">PB12</text>
<text x="186.5" y="99.9">PB13</text>
<text x="186.5" y="101.8">PB14</text>
<text x="262.8" y="98">PB8</text>
<text x="262.8" y="99.9">PB9</text>
<text x="262.8" y="101.7">PB10</text>
<text x="130.6" y="107.3">XTAL1</text>
<text x="186.5" y="103.6">PB15</text>
<text x="262.8" y="103.5">PB11</text>
<text x="262.8" y="105.4">PB12</text>
<text x="26.4" y="111">RESET</text>
<text x="130.6" y="109.2">XTAL2</text>
<text x="262.8" y="109">PB13</text>
<text x="130.6" y="114.8">RESET</text>
<text x="234.9" y="120.3">指示灯</text>
<text x="268.4" y="120.3">刷卡外接电路</text>
<text x="28.3" y="137.1">复位电路</text>
<text x="82.2" y="135.2">电暖器供电</text>
<text x="158.6" y="138.9">微控制器</text>
<text x="225.9" y="142.7">PB5</text>
<text x="253.5" y="155.7">继电器电路</text>
<text x="101.2" y="165">PA0</text>
<text x="11.9" y="170.5">PA4</text>
<text x="184.6" y="168.7">PA0</text>
<text x="255.4" y="174.3">PB6</text>
<text x="255.4" y="178.2">PB7</text>
<text x="253.5" y="185.4">OLE 显示屏外接电路</text>
<text x="121.3" y="191">继电器电路</text>
<text x="32" y="196.6">继电器电路</text>
<text x="190.2" y="194.7">来人检测外接电路</text>
<text x="234.9" y="192.9">基于ARM的智能仓库管理系统</text>
<text x="270.3" y="204">电子 72 滕新元</text>
</g>
<g font-size="1.8" fill="#000080">
<text x="13.4" y="29.2">4</text>
<text x="26.6" y="29">C1</text>
<text x="26.4" y="32.9">220uf</text>
<text x="63.6" y="31">D1</text>
<text x="63.6" y="34.7">IN5822</text>
<text x="264.7" y="144.4">8</text>
<text x="119.5" y="163">S8050</text>
<text x="30.1" y="168.6">S8050</text>
</g>
<g font-size="1.6">
<text x="21.8" y="4">1</text>
<text x="57.8" y="4">2</text>
<text x="93.9" y="4">3</text>
<text x="129.9" y="4">4</text>
<text x="166" y="4">5</text>
<text x="202" y="4">6</text>
<text x="238.1" y="4">7</text>
<text x="274.2" y="4">8</text>
<text x="271.8" y="21.8">1</text>
<text x="275.3" y="22.8">VCC</text>
<text x="5.3" y="28.9">A</text>
<text x="37.3" y="27.2">1</text>
<text x="37.3" y="29.1">5</text>
<text x="40.7" y="28.2">VIN</text>
<text x="47.9" y="28.2">OUT</text>
<text x="53.9" y="27.2">2</text>
<text x="103.5" y="26.3">GND</text>
<text x="103.6" y="28.2">RXD</text>
<text x="103.8" y="24.5">VCC</text>
<text x="158" y="26.3">VCC</text>
<text x="158" y="28.2">OUT</text>
<text x="237.2" y="28" transform="rotate(-90 237.2 28)">2</text>
<text x="240" y="27.9" transform="rotate(-90 240 27.9)">1</text>
<text x="271.7" y="24.1">2</text>
<text x="271.7" y="28.4">4</text>
<text x="271.8" y="26.3">3</text>
<text x="275.3" y="25">GND</text>
<text x="275.3" y="27.2">TX</text>
<text x="275.3" y="29.3">RX</text>
<text x="290.1" y="28.9">A</text>
<text x="37.3" y="31">3</text>
<text x="40.7" y="30">ON/0FF</text>
<text x="40.7" y="31.9">GND</text>
<text x="49.2" y="31.9">FB</text>
<text x="53.9" y="31">4</text>
<text x="103.7" y="30">TXD</text>
<text x="158" y="30">GND</text>
<text x="271.7" y="32.8">6</text>
<text x="271.8" y="30.4">5</text>
<text x="275.3" y="31.3">V-TOUCH</text>
<text x="275.3" y="33.7">TOUCH-OUT</text>
<text x="19.6" y="65.4">3</text>
<text x="36.3" y="65.4">2</text>
<text x="239.9" y="63.5">VCC</text>
<text x="239.9" y="65.4">DATA</text>
<text x="272.7" y="64.4">2</text>
<text x="272.7" y="62.6">1</text>
<text x="276.2" y="63.5">VCC</text>
<text x="276.2" y="65.4">SWDIO</text>
<text x="23" y="66.3">VIN</text>
<text x="28.7" y="71" transform="rotate(-90 28.7 71)">GND</text>
<text x="29.1" y="66.3">VOUT</text>
<text x="91.1" y="71.6" transform="rotate(-90 91.1 71.6)">1</text>
<text x="91.1" y="66.1" transform="rotate(-90 91.1 66.1)">2</text>
<text x="239.9" y="67.2">GND</text>
<text x="272.7" y="68.7">4</text>
<text x="272.7" y="66.7">3</text>
<text x="276.2" y="67.6">SWCLK</text>
<text x="276.2" y="69.6">GND</text>
<text x="27.8" y="74.4" transform="rotate(-90 27.8 74.4)">1</text>
<text x="144.3" y="73.7">10</text>
<text x="144.3" y="77.4">12</text>
<text x="144.4" y="75.6">11</text>
<text x="148.7" y="74.7">PA0_WKUP</text>
<text x="148.7" y="76.5">PA1</text>
<text x="174.9" y="74.7">PB0</text>
<text x="175" y="76.5">PB1</text>
<text x="180.5" y="73.7">18</text>
<text x="180.5" y="75.6">19</text>
<text x="180.5" y="77.4">20</text>
<text x="5.4" y="80.5">B</text>
<text x="144.3" y="81.2">14</text>
<text x="144.4" y="79.3">13</text>
<text x="144.4" y="83">15</text>
<text x="148.7" y="78.4">PA2</text>
<text x="148.7" y="80.2">PA3</text>
<text x="148.7" y="82.1">PA4</text>
<text x="148.7" y="83.9">PA5</text>
<text x="168.5" y="82.1">JNTRST/PB4</text>
<text x="169.1" y="78.4">BOOT1/PB2</text>
<text x="170.5" y="80.2">JTDO/PB3</text>
<text x="175" y="83.9">PB5</text>
<text x="180.5" y="79.3">39</text>
<text x="180.5" y="81.2">40</text>
<text x="180.5" y="83">41</text>
<text x="290.2" y="80.5">B</text>
<text x="144.2" y="86.7">17</text>
<text x="144.3" y="84.9">16</text>
<text x="148.7" y="85.8">PA6</text>
<text x="148.7" y="87.7">PA7</text>
<text x="174.9" y="87.7">PB7</text>
<text x="174.9" y="85.8">PB6</text>
<text x="180.5" y="84.9">42</text>
<text x="180.5" y="86.7">43</text>
<text x="144.3" y="90.5">29</text>
<text x="144.3" y="92.3">30</text>
<text x="144.4" y="94.2">31</text>
<text x="148.7" y="91.4">PA8</text>
<text x="148.7" y="93.2">PA9</text>
<text x="148.7" y="95.1">PA10</text>
<text x="174.1" y="95.1">PB10</text>
<text x="174.9" y="91.4">PB8</text>
<text x="174.9" y="93.2">PB9</text>
<text x="180.5" y="90.5">45</text>
<text x="180.5" y="92.3">46</text>
<text x="180.5" y="94.2">21</text>
<text x="144.2" y="101.6">37</text>
<text x="144.3" y="96">32</text>
<text x="144.3" y="99.8">34</text>
<text x="144.4" y="97.9">33</text>
<text x="148.7" y="97">PA11</text>
<text x="148.7" y="98.8">PA12</text>
<text x="148.7" y="100.7">PA13/JTMS/SWDIO</text>
<text x="174.1" y="98.8">PB12</text>
<text x="174.2" y="97">PB11</text>
<text x="174.2" y="100.7">PB13</text>
<text x="180.5" y="96">22</text>
<text x="180.5" y="97.9">25</text>
<text x="180.5" y="99.8">26</text>
<text x="180.5" y="101.6">27</text>
<text x="273.6" y="99.7">2</text>
<text x="273.7" y="97.9">1</text>
<text x="273.7" y="101.6">3</text>
<text x="277.1" y="98.8">SDA</text>
<text x="277.1" y="100.7">SCK</text>
<text x="144.3" y="103.5">38</text>
<text x="145.2" y="107.2">5</text>
<text x="148.7" y="102.5">PA14/JTCK/SWCLK</text>
<text x="148.7" y="104.4">PA15/JTDI</text>
<text x="174.1" y="102.5">PB14</text>
<text x="174.2" y="104.4">PB15</text>
<text x="180.5" y="103.5">28</text>
<text x="180.5" y="107.2">2</text>
<text x="273.6" y="103.4">4</text>
<text x="273.6" y="107.1">6</text>
<text x="273.7" y="105.2">5</text>
<text x="277.1" y="102.5">MOSI</text>
<text x="277.1" y="104.3">MISO</text>
<text x="277.1" y="106.1">IRQ</text>
<text x="277.1" y="108">GND</text>
<text x="82.7" y="113.6" transform="rotate(-90 82.7 113.6)">2</text>
<text x="85.5" y="113.5" transform="rotate(-90 85.5 113.5)">1</text>
<text x="144.3" y="112.8">44</text>
<text x="145.1" y="109">6</text>
<text x="148.7" y="108.1">PD0/OSC_IN</text>
<text x="148.7" y="110">PD1_OSC_OUT</text>
<text x="148.7" y="113.7">BOOT0</text>
<text x="163.2" y="108.1">TAMPER-RTC/PC13</text>
<text x="164.6" y="111.8">OSC32_OUT/PC15</text>
<text x="166.1" y="110">OSC32_IN/PC14</text>
<text x="180.5" y="109">3</text>
<text x="180.5" y="110.9">4</text>
<text x="273.5" y="108.9">7</text>
<text x="273.6" y="110.7">8</text>
<text x="277.1" y="109.8">RST</text>
<text x="277.1" y="111.7">VCC</text>
<text x="145.1" y="114.6">7</text>
<text x="145.1" y="118.3">8</text>
<text x="148.7" y="115.6">NRST</text>
<text x="148.7" y="119.3">VSSA</text>
<text x="173.1" y="119.3">VDDA</text>
<text x="173.3" y="115.6">VBAT</text>
<text x="180.5" y="114.6">1</text>
<text x="180.5" y="118.3">9</text>
<text x="144.2" y="123.9">47</text>
<text x="144.4" y="120.2">23</text>
<text x="144.4" y="122.1">35</text>
<text x="148.7" y="121.1">VSS_1</text>
<text x="148.7" y="123">VSS_2</text>
<text x="148.7" y="124.9">VSS_3</text>
<text x="172.7" y="123">VDD_2</text>
<text x="172.7" y="121.1">VDD_1</text>
<text x="172.7" y="124.9">VDD_3</text>
<text x="180.5" y="120.2">24</text>
<text x="180.5" y="122.1">36</text>
<text x="180.5" y="123.9">48</text>
<text x="5.4" y="132.1">C</text>
<text x="265.1" y="132.2" transform="rotate(-90 265.1 132.2)">2</text>
<text x="267.9" y="132.1" transform="rotate(-90 267.9 132.1)">1</text>
<text x="290.2" y="132.1">C</text>
<text x="140.4" y="154.5" transform="rotate(-90 140.4 154.5)">2</text>
<text x="143.2" y="154.4" transform="rotate(-90 143.2 154.4)">1</text>
<text x="51" y="160" transform="rotate(-90 51 160)">2</text>
<text x="53.8" y="159.9" transform="rotate(-90 53.8 159.9)">1</text>
<text x="195.2" y="167.6">VCC</text>
<text x="266.2" y="166.7">1</text>
<text x="269.7" y="167.6">VCC</text>
<text x="195.2" y="169.5">DATA</text>
<text x="195.2" y="171.3">GND</text>
<text x="266.1" y="170.4">2</text>
<text x="269.7" y="171.3">GND</text>
<text x="266.1" y="178">4</text>
<text x="266.2" y="174.3">3</text>
<text x="269.7" y="175.2">SCL</text>
<text x="269.7" y="179">SDL</text>
<text x="5.4" y="183.6">D</text>
<text x="290.2" y="183.6">D</text>
<text x="224.6" y="190.9">Title</text>
<text x="224.6" y="196.4">Size</text>
<text x="234" y="196.4">Number</text>
<text x="271.2" y="196.4">Revision</text>
<text x="224.6" y="202">Date:</text>
<text x="224.6" y="203.9">File:</text>
<text x="225.6" y="199.2">A3</text>
<text x="233" y="202">2021/6/22</text>
<text x="233" y="203.9">E:\</text>
<text x="240.1" y="203.9">\</text>
<text x="245.6" y="203.9">\</text>
<text x="251.1" y="203.9">\1</text>
<text x="257.4" y="203.9">.SchDoDrawn By:</text>
<text x="261.9" y="202">Sheet</text>
<text x="262.3" y="203.9">c</text>
<text x="267.2" y="202">of</text>
<text x="21.8" y="206.7">1</text>
<text x="57.8" y="206.7">2</text>
<text x="93.9" y="206.7">3</text>
<text x="129.9" y="206.7">4</text>
<text x="166" y="206.7">5</text>
<text x="202" y="206.7">6</text>
<text x="238.1" y="206.7">7</text>
<text x="274.2" y="206.7">8</text>
</g>
<g font-size="1.6" fill="#000080">
<text x="28.1" y="21.8">S1</text>
<text x="61.8" y="21.7">10k</text>
<text x="69.2" y="19.8">R1</text>
<text x="186.5" y="23.5">R2</text>
<text x="192.1" y="23.5">Q1</text>
<text x="274" y="20.4">1</text>
<text x="63.6" y="27.2">T1</text>
<text x="69.2" y="29.1">47uH</text>
<text x="185.9" y="28">10k</text>
<text x="195.8" y="27.2">S8050</text>
<text x="78.7" y="30.8">C2</text>
<text x="78.7" y="32.6">220uf</text>
<text x="21.7" y="64.4">U1</text>
<text x="83.9" y="62.6">C3</text>
<text x="17.1" y="68.1">C4</text>
<text x="17.1" y="71.9">104</text>
<text x="41.3" y="68.1">C5</text>
<text x="50.6" y="68.1">C6</text>
<text x="83.9" y="68.1">20pf</text>
<text x="83.9" y="70">C7</text>
<text x="93" y="68.9">5</text>
<text x="93" y="70.7">XTAL</text>
<text x="147.4" y="71.9">U2</text>
<text x="28.3" y="73.7">AMS117</text>
<text x="41.5" y="72.6">105</text>
<text x="50.8" y="72.6">104</text>
<text x="83.9" y="75.6">20pf</text>
<text x="32.7" y="106.6">R4</text>
<text x="229.3" y="104.6">R3</text>
<text x="229.3" y="107.9">Res2</text>
<text x="32.7" y="108.5">10k</text>
<text x="229.3" y="109.8">1K</text>
<text x="240.3" y="109.2">LED0</text>
<text x="275.8" y="113.7">RFID</text>
<text x="28.3" y="114.6">C8</text>
<text x="32" y="114.6">104</text>
<text x="39.6" y="114.4">7</text>
<text x="39.6" y="116.3">KEY</text>
<text x="147.4" y="127.6">STM32F103C8T6</text>
<text x="234.1" y="137.9">R5</text>
<text x="229.3" y="140.7">4.7k</text>
<text x="239.9" y="141.8">R6</text>
<text x="244.2" y="140.7">S8050</text>
<text x="240.5" y="146.2">4.7k</text>
<text x="249.8" y="144.4">Q2</text>
<text x="258.3" y="148.3">IN4148</text>
<text x="145.5" y="151.8">U1</text>
<text x="56.2" y="157.4">U1</text>
<text x="109.4" y="160.2">R7</text>
<text x="20.1" y="165.8">R9</text>
<text x="104.6" y="163">4.7k</text>
<text x="115.2" y="164.1">R8</text>
<text x="125.1" y="166.7">Q3</text>
<text x="15.2" y="168.5">4.7k</text>
<text x="25.8" y="169.7">R10</text>
<text x="35.7" y="172.3">Q4</text>
<text x="115.7" y="168.5">4.7k</text>
<text x="133.6" y="170.6">IN4148</text>
<text x="26.4" y="174.1">4.7k</text>
<text x="44.3" y="176.2">IN4148</text>
<text x="268.4" y="181">OLED</text>
</g>
<g font-size="1.6" fill="#800000">
<text x="112.9" y="21.7">5V</text>
<text x="148.3" y="21.7">5V</text>
<text x="198" y="20.7">5V</text>
<text x="261.8" y="19.8">5V</text>
<text x="121.7" y="26.3">GND</text>
<text x="233" y="27.2">5V</text>
<text x="255.2" y="25">GND</text>
<text x="147.5" y="34.7">GND</text>
<text x="246.2" y="32.8">GND</text>
<text x="17.2" y="40.3">GND</text>
<text x="194.1" y="36.5">GND</text>
<text x="74.9" y="42.1">GND</text>
<text x="14.3" y="63.5">5V</text>
<text x="47.1" y="63.5">3.3V</text>
<text x="232.1" y="60.7">5V</text>
<text x="268.7" y="60.7">3.3V</text>
<text x="231.3" y="71.9">GND</text>
<text x="74.9" y="73.7">GND</text>
<text x="268.5" y="74.3">GND</text>
<text x="37.7" y="81.2">GND</text>
<text x="30.4" y="102">3.3V</text>
<text x="222.1" y="101.6">3.3V</text>
<text x="77.6" y="112.8">220V</text>
<text x="248" y="110.9">GND</text>
<text x="255.2" y="108">GND</text>
<text x="91.7" y="118.3">GND</text>
<text x="123.6" y="116.5">3.3v</text>
<text x="261.8" y="114.4">5V</text>
<text x="34" y="127.6">GND</text>
<text x="186.6" y="129.5">GND</text>
<text x="257.2" y="130.4">5V</text>
<text x="232.4" y="133.2">5V</text>
<text x="274.1" y="136.9">GND</text>
<text x="273" y="142.5">5V</text>
<text x="107.7" y="155.5">5V</text>
<text x="128.4" y="155.5">12V</text>
<text x="248" y="151.8">GND</text>
<text x="18.4" y="161.1">5V</text>
<text x="38.2" y="161.1">220V</text>
<text x="145.7" y="159.2">GND</text>
<text x="250.7" y="161.1">5V</text>
<text x="56.3" y="164.8">GND</text>
<text x="148.3" y="164.8">5V</text>
<text x="187.4" y="164.8">5V</text>
<text x="58.9" y="170.4">5V</text>
<text x="244.1" y="171.4">GND</text>
<text x="123.3" y="176">GND</text>
<text x="186.6" y="176">GND</text>
<text x="34" y="181.6">GND</text>
</g>
<g font-size="1.3" fill="#00f">
<text x="195.8" y="23.7">C</text>
<text x="192.1" y="25.5">B</text>
<text x="195.8" y="29.2">E</text>
<text x="246.1" y="142.6">B</text>
<text x="249.8" y="140.8">C</text>
<text x="249.8" y="146.4">E</text>
<text x="121.3" y="165">B</text>
<text x="125.1" y="163.1">C</text>
<text x="32" y="170.5">B</text>
<text x="35.7" y="168.7">C</text>
<text x="125.1" y="168.7">E</text>
<text x="35.7" y="174.3">E</text>
</g>
<g font-size="1.3" fill="#000080">
<text x="25.1" y="29.2">+</text>
<text x="77.2" y="31">+</text>
</g>
</svg>
